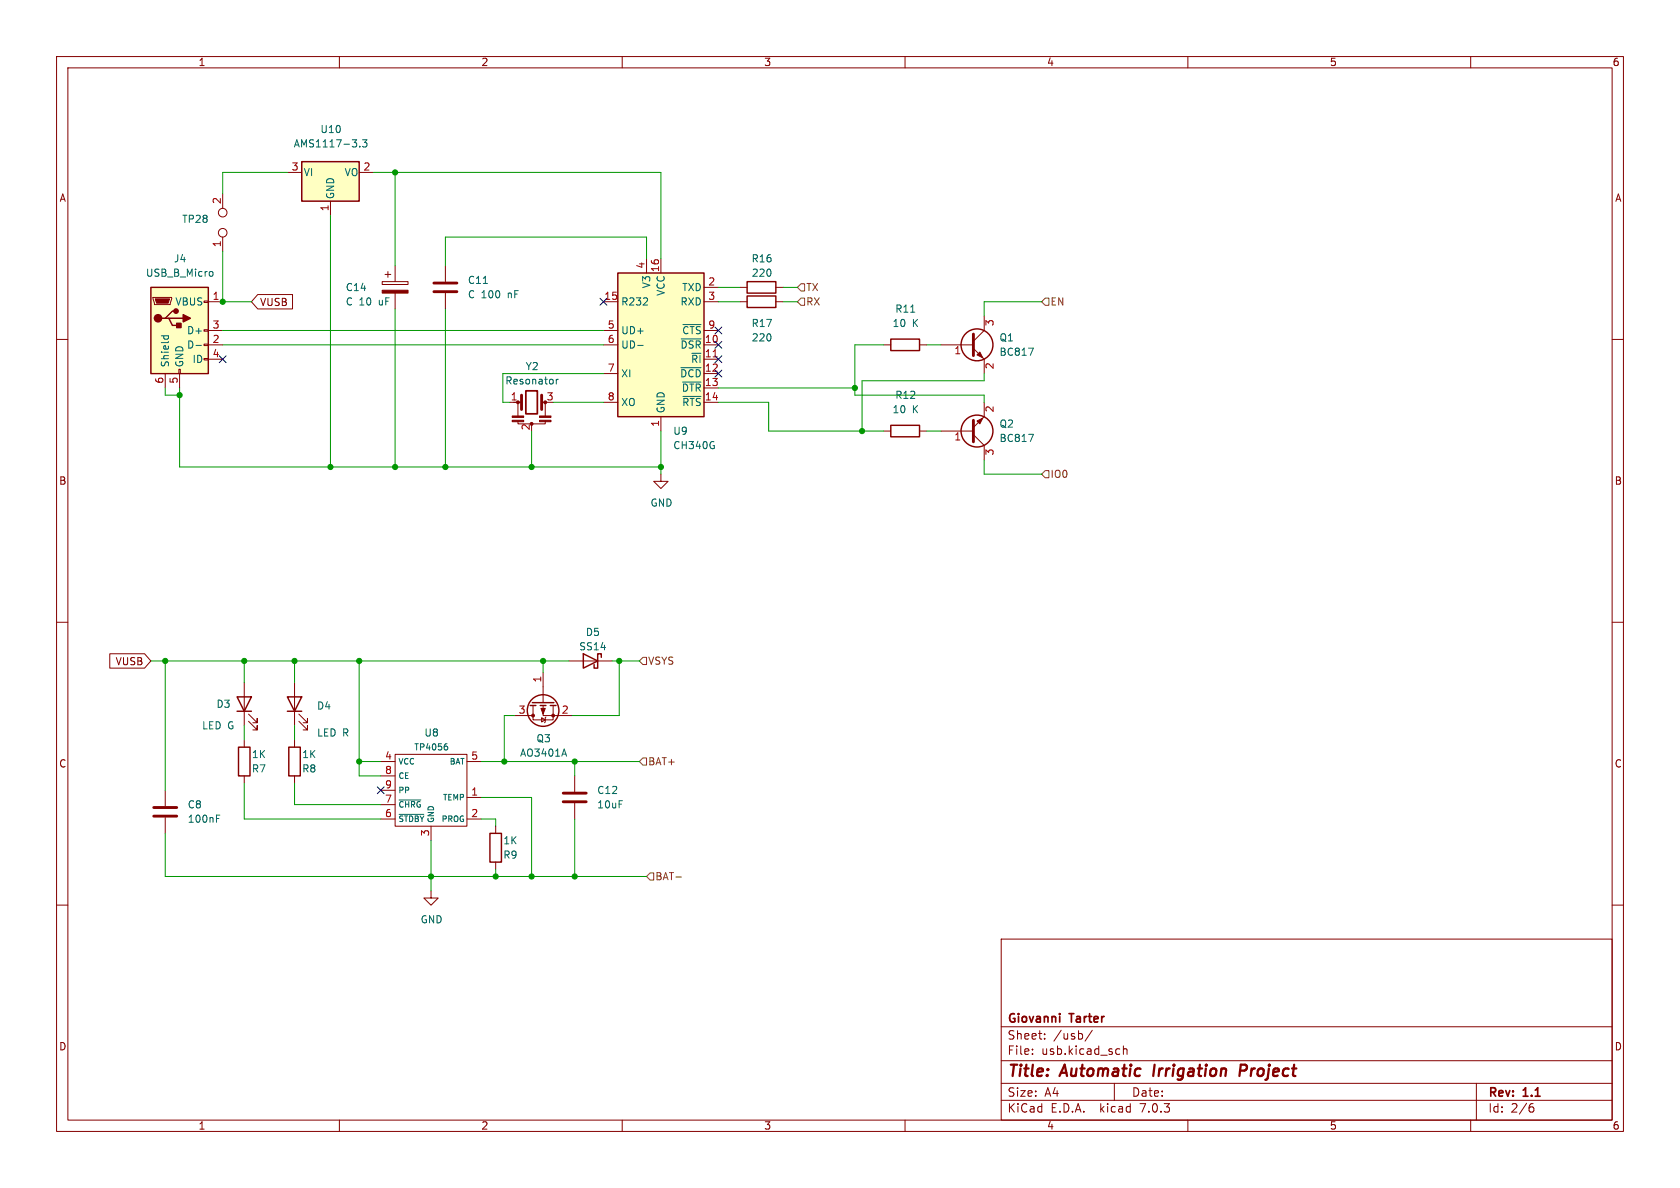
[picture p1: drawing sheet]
<svg xmlns="http://www.w3.org/2000/svg" width="297mm" height="210mm" viewBox="0 0 297 210" stroke-linecap="round" stroke-linejoin="round" font-family="sans-serif">
<g fill="none" stroke="#840000" stroke-width=".18">
<path d="M10 10h277v190h-277zM12 12h273v186h-273zM60 10v2M110 10v2M160 10v2M210 10v2M260 10v2M39.4 34.3v2.5M50.8 30.5h2.5M58.4 35.6v2.5M63.5 30.5h2.5M10 60h2"/>
<path d="M27.1 52.6h3.3v.2l-.3 1h-2.8zM36.1 58.3h.7v.2h-.7zM36.1 53.2h.7v.3h-.7zM36.8 53.3h2.6M36.8 58.4h2.6M39.4 41.9v2.6M45.6 52.1h6.1v2.5h-6.1l-1.2-1.3zM67.6 49.8h4.5v.5h-4.5zM68.1 48.5h1M68.6 48v1M69.8 47v2.8M69.8 51.8v2.8"/>
<path d="M78.7 47v2.8M78.7 51.8v2.8M106.7 53.3h2.5M106.7 58.4h2.5M114.3 45.7v2.6M116.8 45.7v2.6M124.5 50.8h2.5M124.5 53.3h2.5M124.5 58.4h2.5M130.8 50.8h1.3M130.8 53.3h1.3M137.2 50.8h1.2"/>
<path d="M137.2 53.3h1.2M174 55.9v2.5l-1.9 1.9M285 60h2M29.2 66v2.6M31.6 65.3h.3v.7h-.3zM31.7 66v2.6M36.1 63.4h.7v.2h-.7zM36.1 60.8h.7v.3h-.7zM36.8 61h2.6M36.8 63.5h2.6M90.2 71.1h1.9M91.6 74.4v.5h4.8v-.5"/>
<path d="M91.6 71.1v2.4M95.9 71.1h.6M96.4 71.1v2.6M106.7 61h2.5M106.7 71.1h2.5M106.7 66h2.5M116.8 73.7v2.5M124.5 61h2.5M124.5 71.1h2.5M124.5 63.5h2.5M124.5 66h2.5M124.5 68.6h2.5"/>
<path d="M156.2 61h1.3M156.2 76.2h1.3M162.6 61h1.2M162.6 76.2h1.2M166.4 61h5.7M166.4 76.2h5.7M172.1 61.6l1.9 1.9v2.5M172.1 76.8l1.9 1.9v2.6M174 71.1v2.6l-1.9 1.9M116.8 83.8v1.3h1.3l-1.3 1.3-1.2-1.3h1.2M10 110h2M19.4 115.6h6.2l1.1 1.2-1.1 1.3h-6.2z"/>
<path d="M96 118.9v5.3M100.6 116.8h7.6M285 110h2M29.2 139.7v2.8M43.2 120.7v7.6M43.2 130.8v1.3M43.2 137.2v1.2M43.9 127.5l1.6 1.5v-.7v.7h-.8M43.9 126.2l1.6 1.6v-.8v.8h-.8M52.1 120.7v7.6M52.1 130.8v1.3M52.1 137.2v1.2"/>
<path d="M52.8 127.5l1.6 1.5v-.7v.7h-.8M52.8 126.2l1.6 1.6v-.8v.8h-.8M67.3 134.6h2.5M67.3 137.2h2.5M67.3 139.7h2.5M69.8 133.4h12.7v12.7h-12.7zM82.5 134.6h2.6M90.9 126.5h3.3M94.2 124.7v2.6h3.6v-2.6M95.8 126.9l.6 .4-.6 .3zM96 124.7v1.8h5.1M96.5 126.7l-.1 .2v.7l-.1 .2"/>
<path d="M101.6 137.2v2.8M10 160h2M29.2 144.5v2.8M67.3 144.8h2.5M67.3 142.2h2.5M76.2 157.5v1.3h1.3l-1.3 1.2-1.3-1.2h1.3M76.2 146.1v2.5M82.5 141h2.6M82.5 144.8h2.6M87.6 146.1v1.2M87.6 152.4v1.3M101.6 142v2.8"/>
<path d="M285 160h2M177 166h108v32h-108zM60 198v2M110 198v2M160 198v2M177 194.5h108M177 191.5h108M177 187.5h108M177 181.5h108M182.5 186.3v.1M182.5 185.5v.1M184.7 183.6v.1"/>
<path d="M184.7 182.8v.1M193.1 182.1l-1.3 2M197 191.5v3M197.8 185.4l.2 .1M198 186.3l-.2 .1M198.6 184.9v1.5M198.6 185.5l.2-.1 .4 .1v.9M210 198v2M260 198v2M261 191.5v6.5M270.5 195.7h.4l.3 .3-.2 .5h-.5M271 195.1l-.5 .1"/>
<circle cx="39.4" cy="37.6" r=".76"/>
<circle cx="39.4" cy="41.1" r=".76"/>
</g>
<path d="M219.2 189.3h.8M220.1 188.2h-.7l-.3 2" fill="none" stroke="#840000" stroke-width=".4"/>
<g fill="none" stroke="#840000" stroke-width=".25">
<path d="M53.3 28.6h10.2v7h-10.2zM26.7 50.8h10.1v15.2h-10.1zM29.2 56.3h.6l.7 1.2h1.2M29.8 56.3h2.6M31.1 55h-.6l-1.3 1.3h-.6M109.2 48.3h15.3v25.4h-15.3zM132.1 49.8h5.1v2h-5.1zM132.1 52.3h5.1v2.1h-5.1zM157.5 59.9h5.1v2.1h-5.1zM157.5 75.2h5.1v2h-5.1zM103.1 115.6l2.6 1.2-2.6 1.3zM106.3 116.2v-.6h-.6v2.5h-.7v-.6"/>
<path d="M41.9 123.2h2.5l-1.2 2.5zM41.9 125.7h2.5M42.2 132.1h2v5.1h-2zM50.8 123.2h2.5l-1.2 2.5zM50.8 125.7h2.5M51.1 132.1h2v5.1h-2zM93.7 124.7h1M94.1 124.2h3.8M95.5 124.7h1M97.3 124.7h1M86.6 147.3h2v5.1h-2z"/>
<circle cx="172.7" cy="76.2" r="2.82"/>
<circle cx="172.7" cy="61" r="2.82"/>
<circle cx="96" cy="125.6" r="2.79"/>
</g>
<g fill="#840000" stroke="#840000" stroke-width=".18">
<path d="M95.6 125.2h.8l-.4 1z"/>
<path d="M173.2 62.2l.5 1-1-.5z"/>
<path d="M90.6 74.3h2v.2h-2z"/>
<path d="M90.6 73.5h2v.3h-2z"/>
<path d="M95.4 74.3h2v.2h-2z"/>
<path d="M95.4 73.5h2v.3h-2z"/>
<path d="M67.6 51.3h4.5v.5h-4.5z"/>
<path d="M172.7 74.4l1-.5-.5 1z"/>
<path d="M27.4 52.8h2.6l-.3 .8h-2z"/>
<circle cx="97.8" cy="126.5" r=".25"/>
<circle cx="94.2" cy="126.5" r=".25"/>
<circle cx="91.6" cy="71.1" r=".25"/>
<circle cx="94" cy="74.9" r=".25"/>
</g>
<g fill="none" stroke="#006464" stroke-width=".18">
<path d="M63.6 25.9v.1M64.1 24.7h.8l-.5 .5 .4 .1v.6l-.2 .1-.5-.1M28.5 59.4h1.3M29 59.4l-.1 .3M29.7 59.4l.1 .3M37.2 48l.3 .1 .2 .1-.1 .5-.4 .1M85.4 50.1h.8M120.4 59.9h3.5M120.7 57.4h3.2M136.2 47.8v.8M136.2 59.2v.8M161 55.2h.7"/>
<path d="M34.6 61.1h1M98.3 67v.9M98.7 67l-.4 .3M112.7 61.1h1M120.4 65h3.5M120.7 67.5h3.2M120.7 70.1h3.2M126 78.8h.3l-.1 .5M181.8 61.5h.9l-.6 1.3M181.8 76.8h.9l-.6 1.2M78.7 131.9h.2l.3 .2-.1 .4-.4 .1M78.8 131.5h.3"/>
<path d="M99.4 133.3h.6M99.7 132.4l.5 1.3M38.3 144.7h.4M38.3 144.1h.6M70.6 144h4.3M70.6 141.4h3.8M109.5 141.5h.6"/>
</g>
<path d="M76.7 51.6h4.1M76.7 50h4.1M172.1 59.1v3.8M92.2 69.9v2.5M95.8 69.9v2.5M172.1 74.3v3.8M27.2 144.3h4M27.2 142.7h4M99.6 141.7h4M99.6 140.2h4" fill="none" stroke="#840000" stroke-width=".51"/>
<path d="M93 69.1h2v4.1h-2z" fill="none" stroke="#840000" stroke-width=".3"/>
<g fill="#ffffc2" stroke="#ffffc2" stroke-width=".18">
<path d="M109.2 48.3h15.3v25.4h-15.3z"/>
<path d="M26.7 50.8h10.1v15.2h-10.1z"/>
<path d="M53.3 28.6h10.2v7h-10.2z"/>
</g>
<path d="M126.1 63.1h.7" fill="none" stroke="#a90000" stroke-width=".18"/>
<g fill="#840000" stroke="#840000" stroke-width=".25">
<path d="M32.4 55.6l1.3 .7-1.3 .6z"/>
<path d="M31.2 57.2h.8v.7h-.8z"/>
<circle cx="27.9" cy="56.3" r=".63"/>
<circle cx="31.1" cy="55" r=".38"/>
</g>
<path d="M141.6 50.2h.6v1.2h-.6l-.6-.6zM141.6 52.7h.6v1.3h-.6l-.6-.7zM184.8 52.7h.6v1.3h-.6l-.7-.7zM184.8 83.2h.6v1.3h-.6l-.7-.7zM113.7 116.2h.6v1.3h-.6l-.7-.7zM113.7 134h.6v1.3h-.6l-.7-.7zM114.9 154.3h.7v1.3h-.7l-.6-.7zM119.5 155h1" fill="none" stroke="#725600" stroke-width=".18"/>
<g fill="none" stroke="#009600" stroke-width=".18">
<path d="M50.8 30.5h-11.4v3.8M58.4 38.1v44.5M66 30.5h50.8v15.2M69.8 30.5v16.5M39.4 44.5v8.8h5M39.4 58.4h67.3M69.8 54.6v28M78.7 54.6v28M114.3 45.7v-3.8h-35.6v5.1M127 53.3h3.8M127 50.8h3.8M138.4 53.3h2.6"/>
<path d="M138.4 50.8h2.6M184.1 53.3h-10.1v2.6M29.2 68.6v1.3h2.5M31.7 68.6v14h85.1M39.4 61h67.3M94 76.2v6.4M97.8 71.1h8.9M106.7 66h-17.8v5.1h1.3M116.8 76.2v7.6M127 71.1h8.9v5.1h20.3M127 68.6h24.1M156.2 61h-5.1v8.9h22.9v1.2"/>
<path d="M163.8 61h2.6M163.8 76.2h2.6M174 66v1.3h-21.6v8.9M174 81.3v2.5h10.1M26.7 116.8h73.9M29.2 116.8v22.9M43.2 116.8v3.9M52.1 116.8v3.9M63.5 116.8v20.4h3.8M96 116.8v2.1M108.2 116.8h4.8M109.5 116.8v9.7h-8.4"/>
<path d="M43.2 128.3v2.5M43.2 138.4v6.4h24.1M52.1 128.3v2.5M52.1 138.4v3.8h15.2M63.5 134.6h3.8M85.1 134.6h27.9M90.9 126.5h-1.7v8.1M101.6 134.6v2.6M29.2 147.3v7.6h85.1M76.2 148.6v8.9M85.1 144.8h2.5v1.3M85.1 141h8.9v13.9"/>
<path d="M87.6 153.7v1.2M101.6 144.8v10.1"/>
</g>
<g fill="none" stroke="#000084" stroke-width=".18">
<path d="M106.1 52.7l1.2 1.2M107.3 52.7l-1.2 1.2M126.4 57.8l1.2 1.2M127.6 57.8l-1.2 1.2M38.8 62.9l1.2 1.2M40 62.9l-1.2 1.2M126.4 60.4l1.2 1.2M126.4 65.4l1.2 1.2M126.4 62.9l1.2 1.2M127.6 60.4l-1.2 1.2M127.6 65.4l-1.2 1.2M127.6 62.9l-1.2 1.2"/>
<path d="M66.7 139.1l1.2 1.2M67.9 139.1l-1.2 1.2"/>
</g>
<g fill="#009600" stroke="#009600" stroke-width=".18">
<circle cx="101.6" cy="154.9" r=".46"/>
<circle cx="63.5" cy="116.8" r=".46"/>
<circle cx="87.6" cy="154.9" r=".46"/>
<circle cx="94" cy="154.9" r=".46"/>
<circle cx="96" cy="116.8" r=".46"/>
<circle cx="78.7" cy="82.6" r=".46"/>
<circle cx="69.8" cy="82.6" r=".46"/>
<circle cx="94" cy="82.6" r=".46"/>
<circle cx="101.6" cy="134.6" r=".46"/>
<circle cx="89.2" cy="134.6" r=".46"/>
<circle cx="69.8" cy="30.5" r=".46"/>
<circle cx="109.5" cy="116.8" r=".46"/>
<circle cx="116.8" cy="82.6" r=".46"/>
<circle cx="52.1" cy="116.8" r=".46"/>
<circle cx="43.2" cy="116.8" r=".46"/>
<circle cx="29.2" cy="116.8" r=".46"/>
<circle cx="31.7" cy="69.9" r=".46"/>
<circle cx="58.4" cy="82.6" r=".46"/>
<circle cx="39.4" cy="53.3" r=".46"/>
<circle cx="152.4" cy="76.2" r=".46"/>
<circle cx="151.1" cy="68.6" r=".46"/>
<circle cx="76.2" cy="154.9" r=".46"/>
<circle cx="63.5" cy="134.6" r=".46"/>
</g>
<g font-size="2.8" fill="#840000">
<text x="178" y="190.8">Title:</text>
<text x="187.5" y="190.8">Automatic</text>
<text x="204.3" y="190.8">Irrigation</text>
<text x="220.2" y="190.8">Project</text>
</g>
<g font-size="2.1" fill="#840000">
<text x="178" y="183.9">Sheet:</text>
<text x="178" y="181.1">Giovanni</text>
<text x="186.2" y="183.9">/usb/</text>
<text x="189.1" y="181.1">Tarter</text>
<text x="178" y="186.6">File:</text>
<text x="184" y="186.6">usb.kicad_sch</text>
<text x="178" y="196.8">KiCad</text>
<text x="178" y="194">Size:</text>
<text x="184.6" y="194">A4</text>
<text x="185.7" y="196.8">E.D.A.</text>
<text x="194.4" y="196.8">kicad</text>
<text x="200" y="194">Date:</text>
<text x="201.5" y="196.8">7.0.3</text>
<text x="263" y="194.2">Rev:</text>
<text x="263" y="196.8">Id:</text>
<text x="267" y="196.8">2/6</text>
<text x="269.2" y="194.2">1.1</text>
</g>
<g font-size="1.8" fill="#840000">
<text x="35" y="11.8">1</text>
<text x="85" y="11.8">2</text>
<text x="135" y="11.8">3</text>
<text x="185" y="11.8">4</text>
<text x="235" y="11.8">5</text>
<text x="285" y="11.8">6</text>
<text x="10.4" y="35.8">A</text>
<text x="285.4" y="35.8">A</text>
<text x="45.9" y="54.3">VUSB</text>
<text x="10.3" y="85.8">B</text>
<text x="285.3" y="85.8">B</text>
<text x="20.2" y="117.8">VUSB</text>
<text x="10.3" y="135.8">C</text>
<text x="285.3" y="135.8">C</text>
<text x="10.3" y="185.8">D</text>
<text x="285.3" y="185.8">D</text>
<text x="35" y="199.8">1</text>
<text x="85" y="199.8">2</text>
<text x="135" y="199.8">3</text>
<text x="185" y="199.8">4</text>
<text x="235" y="199.8">5</text>
<text x="285" y="199.8">6</text>
</g>
<g font-size="1.8" fill="#006464">
<text x="56.5" y="23.7">U10</text>
<text x="51.8" y="26.2">AMS1117-3.3</text>
<text x="53.6" y="31.3">VI</text>
<text x="59.2" y="35.3" transform="rotate(-90 59.2 35.3)">GND</text>
<text x="60.7" y="31.3">VO</text>
<text x="32" y="39.6">TP28</text>
<text x="30.6" y="46.5">J4</text>
<text x="132.7" y="46.5">R16</text>
<text x="25.6" y="49.1">USB_B_Micro</text>
<text x="61" y="51.6">C14</text>
<text x="82.6" y="50.4">C11</text>
<text x="82.6" y="52.9">C 100</text>
<text x="89.6" y="52.9">nF</text>
<text x="115.1" y="51.2" transform="rotate(-90 115.1 51.2)">V3</text>
<text x="117.7" y="52.5" transform="rotate(-90 117.7 52.5)">VCC</text>
<text x="120.4" y="51.6">TXD</text>
<text x="132.7" y="49.1">220</text>
<text x="30.8" y="54.2">VBUS</text>
<text x="32.8" y="59.2">D+</text>
<text x="61" y="54.2">C 10</text>
<text x="66.8" y="54.2">uF</text>
<text x="109.7" y="54.2">R232</text>
<text x="109.7" y="59.2">UD+</text>
<text x="120.1" y="54.2">RXD</text>
<text x="120.4" y="59.2">~{CTS}</text>
<text x="132.7" y="58">R17</text>
<text x="157.6" y="58">10</text>
<text x="158.1" y="55.4">R11</text>
<text x="161.1" y="58">K</text>
<text x="30" y="65" transform="rotate(-90 30 65)">Shield</text>
<text x="32.6" y="65" transform="rotate(-90 32.6 65)">GND</text>
<text x="32.8" y="61.8">D-</text>
<text x="33.8" y="64.3">ID</text>
<text x="92.8" y="65.6">Y2</text>
<text x="109.7" y="61.8">UD-</text>
<text x="120.1" y="61.8">~{DSR}</text>
<text x="122" y="64.3">~{RI}</text>
<text x="132.7" y="60.5">220</text>
<text x="176.5" y="60.5">Q1</text>
<text x="176.5" y="63.1">BC817</text>
<text x="89.2" y="68.1">Resonator</text>
<text x="109.7" y="66.9">XI</text>
<text x="109.7" y="71.9">XO</text>
<text x="120" y="66.9">~{DCD}</text>
<text x="120.3" y="69.4">~{DTR}</text>
<text x="120.4" y="71.9">~{RTS}</text>
<text x="158.1" y="70.7">R12</text>
<text x="117.7" y="73.2" transform="rotate(-90 117.7 73.2)">GND</text>
<text x="118.9" y="77">U9</text>
<text x="157.6" y="73.2">10</text>
<text x="161.1" y="73.2">K</text>
<text x="176.5" y="75.8">Q2</text>
<text x="118.9" y="79.6">CH340G</text>
<text x="176.5" y="78.3">BC817</text>
<text x="114.8" y="89.7">GND</text>
<text x="103.4" y="112.6">D5</text>
<text x="102.2" y="115.1">SS14</text>
<text x="38.1" y="125.3">D3</text>
<text x="55.9" y="125.6">D4</text>
<text x="35.6" y="129.1">LED G</text>
<text x="55.9" y="130.4">LED R</text>
<text x="74.9" y="130.4">U8</text>
<text x="94.7" y="131.4">Q3</text>
<text x="44.4" y="136.7">R7</text>
<text x="44.4" y="134.2">1K</text>
<text x="53.3" y="136.7">R8</text>
<text x="53.3" y="134.2">1K</text>
<text x="91.8" y="133.9">AO3401A</text>
<text x="33" y="143.1">C8</text>
<text x="105.4" y="140.5">C12</text>
<text x="105.4" y="143.1">10uF</text>
<text x="33" y="145.6">100nF</text>
<text x="88.8" y="149.4">1K</text>
<text x="88.8" y="152">R9</text>
<text x="74.2" y="163.4">GND</text>
</g>
<g font-size="1.8" fill="#a90000">
<text x="51.4" y="30.2">3</text>
<text x="64.1" y="30.2">2</text>
<text x="39.1" y="36.2" transform="rotate(-90 39.1 36.2)">2</text>
<text x="58.2" y="37.5" transform="rotate(-90 58.2 37.5)">1</text>
<text x="39.1" y="43.8" transform="rotate(-90 39.1 43.8)">1</text>
<text x="114" y="47.7" transform="rotate(-90 114 47.7)">4</text>
<text x="37.4" y="53.1">1</text>
<text x="106.7" y="53.1">15</text>
<text x="116.6" y="48.3" transform="rotate(-90 116.6 48.3)">16</text>
<text x="125.1" y="50.5">2</text>
<text x="125.1" y="53.1">3</text>
<text x="37.4" y="58.2">3</text>
<text x="107.3" y="58.2">5</text>
<text x="125.1" y="58.2">9</text>
<text x="175.9" y="57.8" transform="rotate(-90 175.9 57.8)">3</text>
<text x="37.4" y="60.7">2</text>
<text x="37.4" y="63.2">4</text>
<text x="107.3" y="60.7">6</text>
<text x="107.3" y="65.8">7</text>
<text x="124.5" y="60.7">10</text>
<text x="124.5" y="63.2">11</text>
<text x="124.5" y="65.8">12</text>
<text x="168.6" y="62.9">1</text>
<text x="175.9" y="65.4" transform="rotate(-90 175.9 65.4)">2</text>
<text x="29" y="68" transform="rotate(-90 29 68)">6</text>
<text x="31.5" y="68" transform="rotate(-90 31.5 68)">5</text>
<text x="90.1" y="70.9">1</text>
<text x="96.5" y="70.9">3</text>
<text x="107.3" y="70.9">8</text>
<text x="124.5" y="68.3">13</text>
<text x="124.5" y="70.9">14</text>
<text x="93.7" y="76.2" transform="rotate(-90 93.7 76.2)">2</text>
<text x="116.6" y="75.6" transform="rotate(-90 116.6 75.6)">1</text>
<text x="175.9" y="73.1" transform="rotate(-90 175.9 73.1)">2</text>
<text x="168.6" y="78.1">1</text>
<text x="175.9" y="80.7" transform="rotate(-90 175.9 80.7)">3</text>
<text x="95.8" y="120.8" transform="rotate(-90 95.8 120.8)">1</text>
<text x="91.5" y="126.2">3</text>
<text x="99.2" y="126.2">2</text>
<text x="67.9" y="134.4">4</text>
<text x="67.9" y="136.9">8</text>
<text x="83.2" y="134.4">5</text>
<text x="67.9" y="142">7</text>
<text x="67.9" y="139.4">9</text>
<text x="83.2" y="140.7">1</text>
<text x="67.9" y="144.5">6</text>
<text x="75.9" y="148" transform="rotate(-90 75.9 148)">3</text>
<text x="83.2" y="144.5">2</text>
</g>
<g font-size="1.8" fill="#725600">
<text x="142.4" y="51.6">TX</text>
<text x="142.4" y="54.2">RX</text>
<text x="185.6" y="54.2">EN</text>
<text x="185.6" y="84.6">IO0</text>
<text x="114.5" y="117.7">VSYS</text>
<text x="114.5" y="135.4">BAT+</text>
<text x="115.8" y="155.8">BAT-</text>
</g>
<text font-size="1.5" fill="#006464" x="73.1" y="132.8">TP4056</text>
<g font-size="1.4" fill="#006464">
<text x="70.4" y="135.3">VCC</text>
<text x="70.4" y="137.9">CE</text>
<text x="79.2" y="135.3">BAT</text>
<text x="70.4" y="142.9">~{CHRG}</text>
<text x="70.4" y="140.4">PP</text>
<text x="78.1" y="141.7">TEMP</text>
<text x="70.4" y="145.5">~{STDBY}</text>
<text x="76.9" y="145.5" transform="rotate(-90 76.9 145.5)">GND</text>
<text x="77.8" y="145.5">PROG</text>
</g>
</svg>
